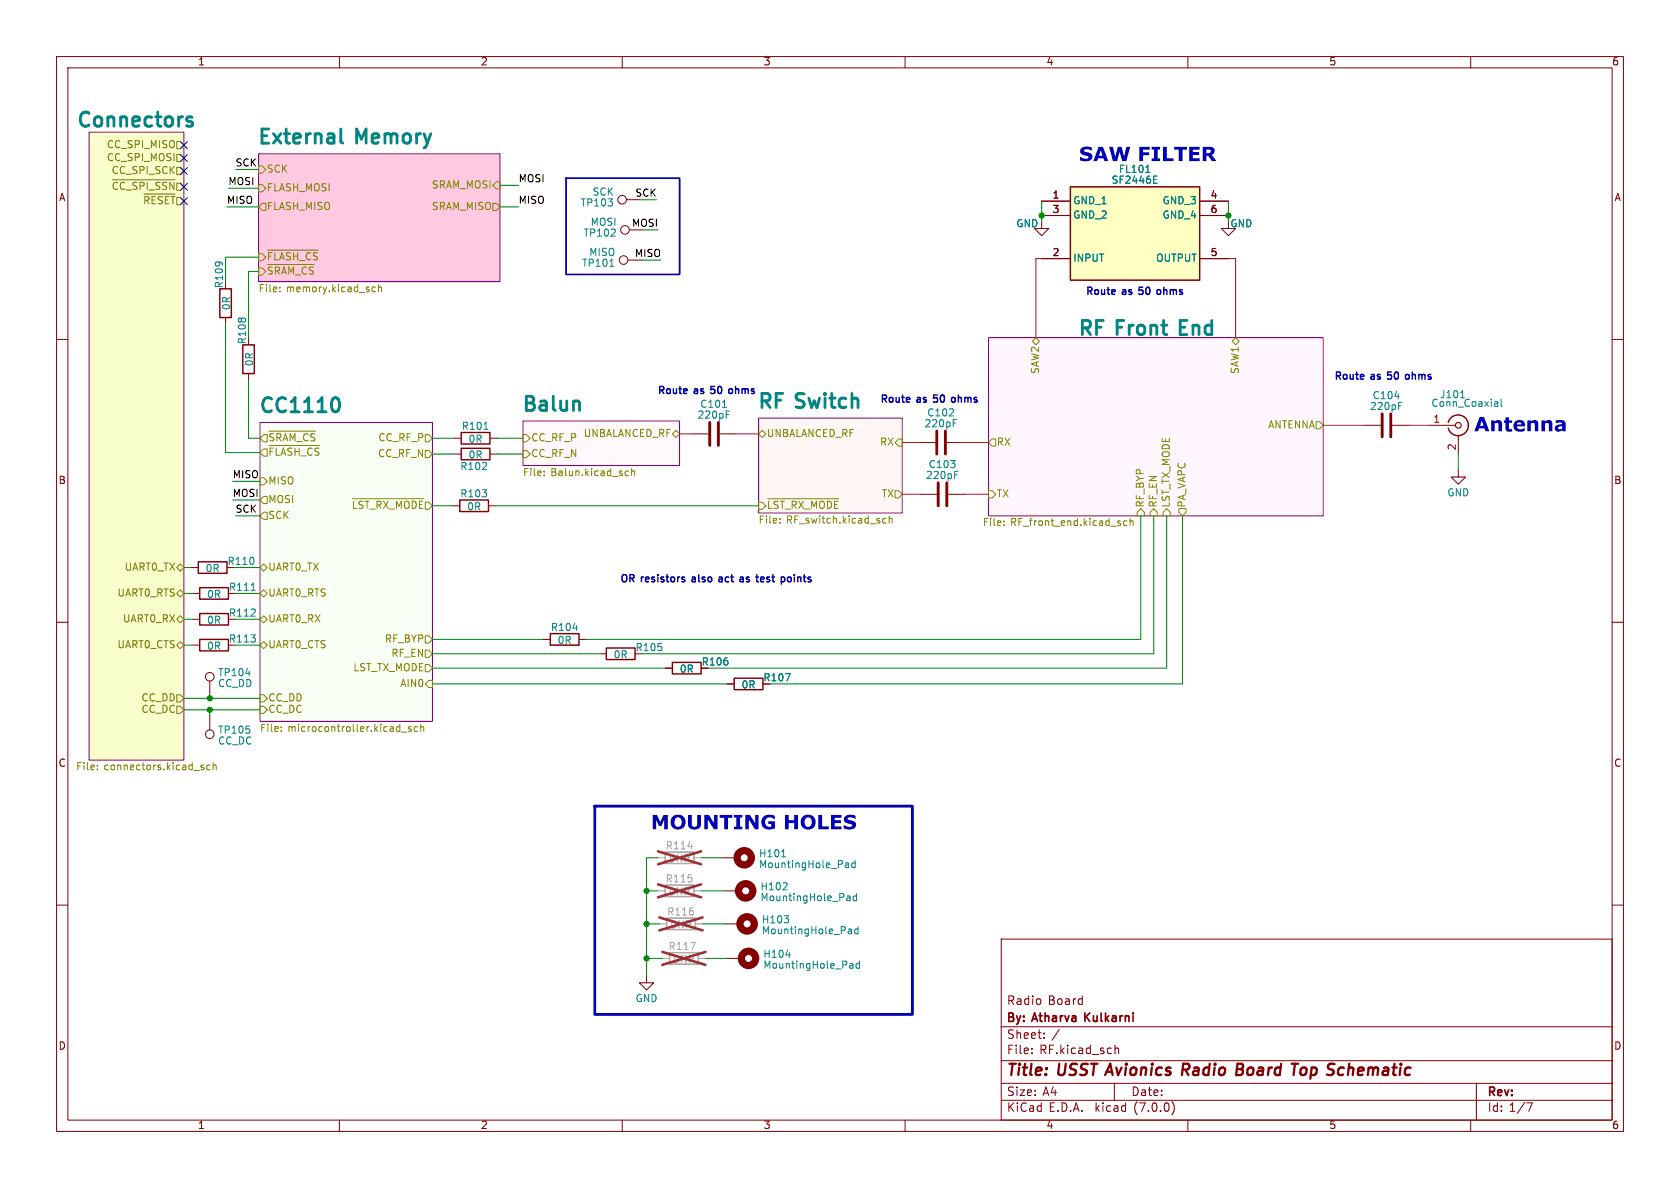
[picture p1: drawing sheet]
<svg xmlns="http://www.w3.org/2000/svg" width="297mm" height="210mm" viewBox="0 0 297 210" stroke-linecap="round" stroke-linejoin="round" font-family="sans-serif">
<g fill="none" stroke="#840000" stroke-width=".18">
<path d="M10 10h277v190h-277zM12 12h273v186h-273zM60 10v2M110 10v2M160 10v2M210 10v2M260 10v2M110.7 35.3h2.6M184.1 39.1v1.3h1.3l-1.3 1.3-1.2-1.3h1.2M184.1 35.6h5.1M184.1 38.1h5.1M212.1 35.6h5.1"/>
<path d="M212.1 38.1h5.1M217.2 39.1v1.3h1.2l-1.2 1.3-1.3-1.3h1.3M10 60h2M39.9 56.1v1.3M111 46h2.5M184.1 45.7h5.1M212.1 45.7h5.1M285 60h2M43.9 66v1.3M80.3 77.5h1.2M86.6 77.5h1.3M122.4 76.7h2.8"/>
<path d="M127.3 76.7h2.7M162.6 78.2h2.8M167.4 78.2h2.8M241.3 75.2h2.8M246.1 75.2h2.8M252.7 75.2h4.6M257.8 77v3.3M80 89.4h1.3M80.3 80.3h1.2M86.4 89.4h1.2M86.6 80.3h1.3M162.8 87.4h2.8"/>
<path d="M167.6 87.4h2.8M257.8 83.1v1.2h1.3l-1.3 1.3-1.3-1.3h1.3M10 110h2M33.8 100.3h1.3M34 114h1.3M34 109.5h1.3M34 104.9h1.3M96 113h1.3M102.4 113h1.2M105.9 115.6h1.3M117.6 118.1h1.3M285 110h2"/>
<path d="M37.1 120.4v2.5M37.1 126.5v2.5M128.5 120.9h1.3M10 160h2M127.8 151.6h2.5M128 157.5h2.6M285 160h2M114.3 172.5v1.2h1.3l-1.3 1.3-1.3-1.3h1.3M128.3 163.3h2.5M128.5 169.4h2.6M177 166h108v32h-108zM60 198v2"/>
<path d="M110 198v2M160 198v2M177 194.5h108M177 191.5h108M177 187.5h108M177 181.5h108M182.4 186.1v.2M182.4 185.3v.2M184.6 183.4v.2M184.6 182.6v.2M197 191.5v3M197.1 184.8v1.5"/>
<path d="M197.1 185.4l.2-.1h.4l.1 1M207.2 194.7a1.72 1.72 0 0 1 0 2.3M210 198v2M260 198v2M261 191.5v6.5M269.9 195h1l-.6 1.5"/>
<circle cx="110" cy="35.3" r=".76"/>
<circle cx="110.2" cy="46" r=".76"/>
<circle cx="110.5" cy="40.6" r=".76"/>
<circle cx="37.1" cy="119.6" r=".76"/>
<circle cx="37.1" cy="129.8" r=".76"/>
</g>
<path d="M209.1 189.1h.7M210 188h-.8l-.3 2M218.7 189h.6M218.8 188h.6l.3 .2M219.3 189l.4 .2M219.7 189.7l-.4 .3h-.8M219.8 188.6l-.5 .4M230.4 188.7l-.5 .4v.6l.1 .2 .5 .1" fill="none" stroke="#840000" stroke-width=".4"/>
<path d="M174.8 59.7h59.1v31.5h-59.1z" fill="#fff7fd" stroke="#fff7fd" stroke-width=".18"/>
<path d="M45.7 27.2h42.7v22.6h-42.7z" fill="#ffcae1" stroke="#ffcae1" stroke-width=".18"/>
<path d="M134.1 73.9h25.4v16.8h-25.4z" fill="#fff7f5" stroke="#fff7f5" stroke-width=".18"/>
<path d="M92.5 74.4h27.6v7.9h-27.6z" fill="#fff9fe" stroke="#fff9fe" stroke-width=".18"/>
<path d="M46 74.7h30.5v52.8h-30.5z" fill="#f8fff5" stroke="#f8fff5" stroke-width=".18"/>
<path d="M15.7 23.4h16.8v111h-16.8z" fill="#f9ffcb" stroke="#f9ffcb" stroke-width=".18"/>
<path d="M15.7 23.4h16.8v111h-16.8zM45.7 27.2h42.7v22.6h-42.7zM174.8 59.7h59.1v31.5h-59.1zM46 74.7h30.5v52.8h-30.5zM92.5 74.4h27.6v7.9h-27.6zM134.1 73.9h25.4v16.8h-25.4z" fill="none" stroke="#840084" stroke-width=".18"/>
<g fill="none" stroke="#848400" stroke-width=".18">
<path d="M19.9 31.8h11M20.8 32.3l-.3-.1-.3 .1-.2 .5M22 32.3l-.2-.1-.3 .1-.2 .5M24.2 32.3l-.5-.1-.2 .4M25.4 34.3h5.5M25.5 32.6l-.1-.3-.6-.1v1.3M25.6 34.8v1.2M26 32.2v1.3M26.9 34.8v1.2M28.3 32.3l-.5-.1-.3 .4M29.2 34.8v1.2M29.5 32.3l-.5-.1-.2 .4"/>
<path d="M30.6 34.8v1.2M30.7 32.2v1.3l-.7-1.3v1.3M31.2 25h.7l.6 .7-.6 .6h-.7zM31.2 27.3h.7l.6 .6-.6 .7h-.7zM31.2 34.9h.7l.6 .7-.6 .6h-.7zM31.2 29.6h.7l.6 .6-.6 .7h-.7zM31.2 32.4h.7l.6 .6-.6 .7h-.7zM45.7 29.3h.7l.6 .7-.6 .6h-.7zM45.7 32.6h.7l.6 .7-.6 .6h-.7zM46.4 35.9h.6v1.3h-.6l-.7-.6zM87.1 35.9h.7l.6 .7-.6 .6h-.7zM87.8 32.1h.6v1.3h-.6l-.7-.6z"/>
<path d="M45.7 44.8h.7l.6 .7-.6 .6h-.7zM45.7 47.4h.7l.6 .6-.6 .6h-.7zM47.3 44.2h8.9M47.3 46.8h8.2M48.1 44.7h-.6v1.2M48.6 44.7v1.2M48.7 47.2v1.3M49.4 45.9l.4-1.2 .5 1.2M49.5 51.5v.1M49.5 50.8v.1M49.8 48.5l.4-1.3 .4 1.3M51.1 48.5v-1.3l.4 .9 .4-.9v1.3"/>
<path d="M51.4 44.7h-.5l-.3 .3M51.9 44.7v1.2M52.6 44.7v1.2M54.9 44.8l-.2-.1h-.3l-.3 .5M56.1 44.7h-.5l-.2 .3M65.9 51.5h.5M65.9 50.8h.5M66.9 50.9l.2-.2 .3 .1 .1 .8M66.9 50.3v1.3M183.1 59.7l.7 .6-.7 .7-.6-.7zM218.4 59.7l.7 .6-.7 .7-.6-.7zM46.6 76.8h.6v1.3h-.6l-.6-.6z"/>
<path d="M46.6 79.4h.6v1.2h-.6l-.6-.6zM47.6 76.2h8.2M47.6 78.8h8.9M47.7 79.2v1.3M48.4 76.7h-.5l-.2 .3M48.8 79.2v1.3M49.7 77.1l-.1-.4h-.7v1.2M50 77.9l.5-1.2 .4 1.2M51.3 77.9v-1.2l.4 .9 .5-.9v1.2M52.2 79.2v1.3M52.9 79.2v1.3M54.4 76.8l-.2-.1h-.3l-.2 .5"/>
<path d="M55.7 76.7h-.5l-.3 .3M75.2 79.6h.6l.7 .7-.7 .6h-.6zM75.2 76.8h.6l.7 .7-.7 .6h-.6zM92.5 76.8h.6l.6 .7-.6 .6h-.6zM92.5 79.6h.6l.6 .7-.6 .6h-.6zM118.9 76.7l.6-.6 .6 .6-.6 .6zM134.1 76.7l.6-.6 .7 .6-.7 .6zM158.9 77.6h.6v1.3h-.6l-.7-.7zM175.4 77.6h.6v1.3h-.6l-.6-.7zM232.7 74.5h.6l.6 .7-.6 .6h-.6zM31.9 99.7l.6 .6-.6 .7-.7-.7zM46 84.5h.6l.6 .6-.6 .6h-.6z"/>
<path d="M46 88.4l.6-.6h.6v1.2h-.6zM46.6 90.6h.6v1.2h-.6l-.6-.6zM49.7 80.5l.4-1.3 .4 1.3M62.3 88.2h12.6M62.5 88.6v1.3M64.2 88.7l-.5-.1-.3 .4M64.5 88.6h.8M64.9 88.6v1.3M67.4 89l-.1-.3-.7-.1v1.3M67.8 88.6l.8 1.3M68.6 88.6l-.8 1.3M70.1 89.9v-1.3l.4 .9 .4-.9v1.3"/>
<path d="M71.5 89a.42 .42 0 0 1 .4-.4 .42 .42 0 0 1 .4 .4M73.6 89.1l-.2-.4-.5-.1v1.3M74.8 88.6h-.7v1.3M75.2 88.8h.6l.7 .6-.7 .6h-.6zM96.2 84v.1M96.2 83.3v.1M110.8 83.2l.3 .1M111.1 84l-.3 .1M111.7 83.4l.1-.2 .3 .1 .1 .8M111.7 82.8v1.3M134.1 88.8h.6l.7 .6-.7 .6h-.6zM135.7 88.2h12.6"/>
<path d="M135.9 88.6v1.3M137.6 88.7l-.5-.1-.3 .4M137.9 92.4v.1M137.9 88.6h.8M138.3 88.6v1.3M140.8 89l-.1-.3-.7-.1v1.3M141.2 88.6l.8 1.3M142 88.6l-.8 1.3M143.5 89.9v-1.3l.4 .9 .4-.9v1.3M144.9 89a.42 .42 0 0 1 .4-.4 .42 .42 0 0 1 .4 .4M147 89.1l-.2-.4-.5-.1v1.3M148.2 88.6h-.7v1.3"/>
<path d="M156.2 92.4h.4M156.2 91.7h.4M157.2 91.7l.2-.1 .3 .1v.8M157.2 91.2v1.3M158.2 86.7h.7l.6 .7-.6 .6h-.7zM174.8 86.7h.6l.6 .7-.6 .6h-.6zM177.5 92.8v.1M177.5 92.1v.1M199.2 92.1h-.3l-.3 .2 .1 .5h.5M199.8 92.2l.2-.1h.3v.8M199.8 91.6v1.3M201.7 89.9l.6 .7v.6h-1.3v-.6z"/>
<path d="M204 89.9l.6 .7v.6h-1.3v-.6zM206.2 89.9l.7 .7v.6h-1.3v-.6zM208.4 89.9h1.3v.7l-.7 .6-.6-.6zM31.9 108.8l.6 .7-.6 .6-.7-.6zM31.9 113.4l.6 .6-.6 .7-.7-.7zM31.9 104.3l.6 .6-.6 .6-.7-.6zM46 100.3l.6-.6 .6 .6-.6 .7zM46 104.9l.6-.6 .6 .6-.6 .6zM46 109.5l.6-.7 .6 .7-.6 .6zM46 114l.6-.6 .6 .6-.6 .7zM75.2 117.5h.6l.7 .6-.7 .6h-.6zM75.2 112.4h.6l.7 .6-.7 .7h-.6z"/>
<path d="M75.2 114.9h.6l.7 .7-.7 .6h-.6zM17.2 136v.1M17.2 135.3v.1M31.2 122.8h.7l.6 .6-.6 .7h-.7zM31.2 124.8h.7l.6 .7-.6 .6h-.7zM35.9 135.7l.2 .1-.2 .3M35.9 135.2l.1 .1M37.1 135.3l-.3-.1-.3 .3 .2 .5h.4M37.7 135.4l.2-.2 .3 .1v.8M37.7 134.8v1.3M46 122.8h.6l.6 .6-.6 .7h-.6zM46 124.8h.6l.6 .7-.6 .6h-.6z"/>
<path d="M49.7 129.2v.1M49.7 128.5v.1M71 129.4h1M72.7 128.5h-.3l-.2 .1 .1 .2 .4 .1v.3h-.5M73.8 128.5h-.3l-.3 .2 .1 .5h.5M74.4 128.6l.2-.1h.3v.8M74.4 128v1.3M75.2 120.9l.6-.6h.7v1.2h-.7z"/>
</g>
<path d="M60.4 25.2l.2 .1M59.8 70.5a2.11 2.11 0 0 1 0 2.1" fill="none" stroke="#008484" stroke-width=".5"/>
<g fill="none" stroke="#840000" stroke-width=".25">
<path d="M189.2 33h22.9v16.5h-22.9zM38.9 51.1h2v5h-2zM42.9 61h2.1v5h-2.1zM81.5 76.5h5.1v2h-5.1zM81.5 79.2h5.1v2.1h-5.1zM256 74.7a1.81 1.81 0 0 1 2.8-1 1.81 1.81 0 0 1 0 3 1.81 1.81 0 0 1-2.8-1M35.1 99.3h5v2h-5zM81.3 88.4h5.1v2h-5.1zM35.3 113h5.1v2.1h-5.1zM35.3 108.5h5.1v2h-5.1zM35.3 103.9h5.1v2h-5.1zM97.3 112h5.1v2h-5.1z"/>
<path d="M107.2 114.6h5.1v2h-5.1zM118.9 117.1h5.1v2h-5.1zM129.8 119.9h5.1v2h-5.1z"/>
</g>
<path d="M117.6 150.6h5.1v2.1h-5.1zM117.6 156.5h5.1v2h-5.1zM117.9 162.3h5v2h-5zM118.4 168.4h5v2h-5z" fill="none" stroke="#a1a1a1" stroke-width=".25"/>
<path d="M116.3 151.6h1.3M116.3 157.5h1.3M122.7 151.6h1.3M122.7 157.5h1.3M116.6 163.3h1.3M117.1 169.4h1.3M122.9 163.3h1.3M123.4 169.4h1.3" fill="none" stroke="#a1a1a1" stroke-width=".18"/>
<path d="M116.3 150.5l7.7 2.3M116.3 156.3l7.7 2.3M124 150.5l-7.7 2.3M124 156.3l-7.7 2.3M116.6 162.2l7.6 2.3M117.1 168.3l7.6 2.3M124.2 162.2l-7.6 2.3M124.7 168.3l-7.6 2.3" fill="none" stroke="#9d3333" stroke-width=".46"/>
<circle cx="257.8" cy="75.2" r=".51" fill="none" stroke="#840000" stroke-width=".2"/>
<g fill="none" stroke="#008484" stroke-width=".18">
<path d="M202.6 30.5h.7M204 31.7h.4M204 32.4h.6M204 31.1h.6M107.8 47.1h.7M85.6 75.9h.7M127.7 72h.7M128.4 72.7h.6M168.5 74.2h.6M247.3 71.1h.6M264.4 71h.2l.2 .2v.6M264.8 71.8h-.4"/>
<path d="M264.8 71.3l-.4 .1M265.4 70.6v1.1l.2 .1M168.8 83.3h.6M44.4 104.4h.7M138.2 151.5h.7M138.4 157.3h.8M139.1 156.2v.4M149.6 152.5h.2l.2 .2v.7M149.9 158.4h.2l.2 .2v.6M150 153.3l-.4 .1M150 152.8l-.4 .1M150.3 159.2h-.4"/>
<path d="M150.3 158.7h-.4M151.2 152.6l-.4-.1-.2 .3 .1 .5h.5M151.2 152.1v1.3M151.4 158.4h-.3l-.3 .2 .1 .6h.5M151.4 158v1.2M138.9 168.8h.8M150.1 164.2h.3l.1 .2v.7M150.4 170.3h.2l.2 .2v.7M150.5 165l-.4 .1M150.5 164.5l-.4 .1M150.8 171.1l-.4 .1M150.8 170.6l-.4 .1"/>
<path d="M151.7 164.3l-.4-.1-.2 .3 .1 .5h.5M151.7 163.8v1.3M151.9 170.4l-.3-.1-.3 .3 .2 .5h.4M151.9 169.9v1.3"/>
</g>
<g fill="none" stroke="#840000" stroke-width="1.3">
<circle cx="131.6" cy="151.6" r="1.27"/>
<circle cx="131.8" cy="157.5" r="1.27"/>
<circle cx="132.1" cy="163.3" r="1.27"/>
<circle cx="132.3" cy="169.4" r="1.27"/>
</g>
<path d="M125.5 74.7v4M127 74.7v4M165.6 76.2v4.1M167.1 76.2v4.1M244.3 73.2v4M245.9 73.2v4M165.9 85.3v4.1M167.4 85.3v4.1" fill="none" stroke="#840000" stroke-width=".51"/>
<path d="M189.2 33h22.9v16.5h-22.9z" fill="#ffffc2" stroke="#ffffc2" stroke-width=".18"/>
<path d="M205 51.2l-.3 .1-.2 .1 .1 .5 .4 .1M129.3 68.7l-.3 .1-.2 .2 .1 .5 .4 .1" fill="none" stroke="#0000c2" stroke-width=".25"/>
<path d="M275 74.3h1l.6 .2 .2 .3v1.4h-.6v-.2l-.8 .3-.4-.2-.1-.5h.6l.2 .3 .5-.2v-.4l-.6 .1-.1 .2h-.6l.2-.4 .8-.2a.2 .2 0 0 0 .3-.2 .21 .21 0 0 0-.4-.1l-.8 .1z" fill="#0000c2"/>
<path d="M168.6 70.3h-.3l-.1 .2 .1 .5 .3 .1M248.9 66.2h-.3l-.1 .2v.5l.4 .1M127.5 102l-.4 .1M127.6 102.4h-.3l-.2 .1v.3h.5M131 102h.2l.2 .2v.6M131.4 102.8h-.4M131.4 102.3l-.4 .1M134.5 102.8h.4M134.9 102l-.4 .1M135.1 102.3l-.6 .1M139.6 102l-.3 .1-.1 .1 .1 .5 .3 .1" fill="none" stroke="#0000c2" stroke-width=".25"/>
<g fill="#0000c2">
<path d="M212.6 25.9l1.5 .1 .5 .2 .1 .3v.4l-.5 .5 .9 1.1h-.8l-.7-1h-.3v1h-.7v-2.1h.7v.7l.6-.1 .2-.3-.3-.3h-1.2z"/>
<path d="M134.9 144.4l.4-.3 .5-.1 1.2 .2v.6l-.7-.3h-.5l-.4 .3-.1 .5 .3 .7 .7 .2v-.5h-.5v-.5h1.2v1.2l-1.2 .2-.9-.3-.2-.4-.1-.6 .1-.5z"/>
</g>
<path d="M100.1 31.5h20v17h-20z" fill="none" stroke="#0000c2" stroke-width=".3"/>
<path d="M105.2 142.5h56.1v36.8h-56.1z" fill="none" stroke="#0000c2" stroke-width=".5"/>
<g fill="none" stroke="#008400" stroke-width=".18">
<path d="M40.1 36.6h5.6M40.4 33.3h5.3M41.7 30h4M88.4 32.8h3.3M88.4 36.6h3.3M184.1 35.6v3.5M217.2 35.6v3.5M39.9 57.4v22.6h6.1M45.7 45.5h-5.8v4.3M45.7 48h-1.8v11.7M113.5 46h3.3M43.9 67.3v10.2h2.1"/>
<path d="M76.5 77.5h3.8M87.9 77.5h4.6M41.1 88.4h4.9M41.1 85.1h4.9M41.7 91.2h4.3M76.5 89.4h3.5M76.5 80.3h3.8M87.6 89.4h46.5M87.9 80.3h4.6M201.7 91.2v21.8h-98.1M204 91.2v24.4h-90.5M206.2 91.2v26.9h-81"/>
<path d="M209 91.2v29.7h-72.9M257.8 80.3v2.8M32.5 114h1.5M32.5 100.3h1.3M32.5 109.5h1.5M32.5 104.9h1.5M41.4 100.3h4.6M41.7 114h4.3M41.7 109.5h4.3M41.7 104.9h4.3M76.5 118.1h41.1M76.5 115.6h29.4"/>
<path d="M76.5 113h19.5M32.5 125.5h13.5M32.5 123.4h13.5M37.1 122.9v.5M37.1 125.5v1M76.5 120.9h52M114.3 157.5h2M116.3 151.6h-2v20.9M124 157.5h4M124 151.6h3.8M114.3 169.4h2.8M114.3 163.3h2.3"/>
<path d="M124.2 163.3h4.1M124.7 169.4h3.8"/>
</g>
<path d="M120.1 76.7h2.3M130 76.7h4.1" fill="none" stroke="#ff001a" stroke-width=".18"/>
<path d="M184.1 45.7h-1v14M217.2 45.7h1.2v14" fill="none" stroke="#ff0518" stroke-width=".18"/>
<path d="M159.5 78.2h3.1M170.2 78.2h4.6M233.9 75.2h7.4M248.9 75.2h3.8M159.5 87.4h3.3M170.4 87.4h4.4" fill="none" stroke="#ff0013" stroke-width=".18"/>
<path d="M31.9 32.4l1.2 1.2M31.9 35l1.2 1.2M31.9 25l1.2 1.3M31.9 27.3l1.2 1.2M31.9 29.6l1.2 1.2M33.1 32.4l-1.2 1.2M33.1 35l-1.2 1.2M33.1 25l-1.2 1.3M33.1 27.3l-1.2 1.2M33.1 29.6l-1.2 1.2" fill="none" stroke="#000084" stroke-width=".18"/>
<path d="M202.6 30.5h.7M204 31.7h.4M204 32.4h.6M204 31.1h.6" fill="none" stroke="#008484" stroke-width=".18"/>
<path d="M184.1 35.6h5.1M184.1 38.1h5.1M212.1 35.6h5.1M212.1 38.1h5.1M184.1 45.7h5.1M212.1 45.7h5.1M117.6 118.1h1.3M128.5 120.9h1.3" fill="none" stroke="#840000" stroke-width=".18"/>
<g fill="#008400" stroke="#008400" stroke-width=".18">
<circle cx="217.2" cy="38.1" r=".46"/>
<circle cx="184.1" cy="38.1" r=".46"/>
<circle cx="37.1" cy="123.4" r=".46"/>
<circle cx="37.1" cy="125.5" r=".46"/>
<circle cx="114.3" cy="169.4" r=".46"/>
<circle cx="114.3" cy="163.3" r=".46"/>
<circle cx="114.3" cy="157.5" r=".46"/>
</g>
<g font-size="3.5" fill="#008484">
<text x="13.7" y="22.9">Connectors</text>
<text x="45.7" y="25.9">External</text>
<text x="63.2" y="25.9">Memory</text>
<text x="190.8" y="59.7">RF Front</text>
<text x="209.5" y="59.7">End</text>
<text x="46" y="73.3">CC1110</text>
<text x="92.5" y="73.1">Balun</text>
<text x="134.1" y="72.6">RF Switch</text>
</g>
<g font-size="3.5" fill="#0000c2">
<text x="190.8" y="28.9">SAW FILTER</text>
<text x="260.6" y="76.7">Antenna</text>
<text x="115.1" y="147">MOUNTING</text>
<text x="138.4" y="147">HOLES</text>
</g>
<g font-size="2.8" fill="#840000">
<text x="178" y="190.8">Title:</text>
<text x="187.1" y="190.8">USST Avionics</text>
<text x="210.3" y="190.8">Radio</text>
<text x="220.4" y="190.8">Board</text>
<text x="230.9" y="190.8">Top Schematic</text>
</g>
<g font-size="2.1" fill="#840000">
<text x="178" y="177.9">Radio</text>
<text x="185.3" y="177.9">Board</text>
<text x="178" y="183.9">Sheet:</text>
<text x="178" y="181.1">By: Atharva</text>
<text x="185.9" y="183.9">/</text>
<text x="192.3" y="181.1">Kulkarni</text>
<text x="178" y="186.6">File:</text>
<text x="183.8" y="186.6">RF.kicad_sch</text>
<text x="178" y="196.8">KiCad</text>
<text x="178" y="194">Size:</text>
<text x="184.3" y="194">A4</text>
<text x="185.4" y="196.8">E.D.A.</text>
<text x="193.7" y="196.8">kicad</text>
<text x="200" y="194">Date:</text>
<text x="200.6" y="196.8">(7.0.0)</text>
<text x="263" y="194.2">Rev:</text>
<text x="263" y="196.8">Id: 1/7</text>
</g>
<g font-size="1.8" fill="#840000">
<text x="35" y="11.8">1</text>
<text x="85" y="11.8">2</text>
<text x="135" y="11.8">3</text>
<text x="185" y="11.8">4</text>
<text x="235" y="11.8">5</text>
<text x="285" y="11.8">6</text>
<text x="10.4" y="35.8">A</text>
<text x="186" y="35.3">1</text>
<text x="214" y="35.3">4</text>
<text x="285.4" y="35.8">A</text>
<text x="186" y="37.8">3</text>
<text x="214" y="37.8">6</text>
<text x="186" y="45.5">2</text>
<text x="214" y="45.5">5</text>
<text x="253.3" y="74.9">1</text>
<text x="257.6" y="79.7" transform="rotate(-90 257.6 79.7)">2</text>
<text x="10.3" y="85.8">B</text>
<text x="285.3" y="85.8">B</text>
<text x="124" y="117.9">R106</text>
<text x="134.9" y="120.7">R107</text>
<text x="10.3" y="135.8">C</text>
<text x="285.3" y="135.8">C</text>
<text x="10.3" y="185.8">D</text>
<text x="285.3" y="185.8">D</text>
<text x="35" y="199.8">1</text>
<text x="85" y="199.8">2</text>
<text x="135" y="199.8">3</text>
<text x="185" y="199.8">4</text>
<text x="235" y="199.8">5</text>
<text x="285" y="199.8">6</text>
</g>
<g font-size="1.8" fill="#848400">
<text x="18.8" y="26.5">CC_SPI_MISO</text>
<text x="18.8" y="28.8">CC_SPI_MOSI</text>
<text x="19.6" y="31.1">CC_SPI_SCK</text>
<text x="19.6" y="34.5">~{CC_SPI_SSN}</text>
<text x="47.2" y="30.8">SCK</text>
<text x="47.2" y="34.1">FLASH_MOSI</text>
<text x="76.2" y="33.6">SRAM_MOSI</text>
<text x="25.2" y="37">~{RESET}</text>
<text x="47.2" y="37.4">FLASH_MISO</text>
<text x="76.2" y="37.4">SRAM_MISO</text>
<text x="47.2" y="46.9">~{FLASH_CS}</text>
<text x="45.7" y="52">File:</text>
<text x="47.2" y="49.4">~{SRAM_CS}</text>
<text x="50.7" y="52">memory.kicad_sch</text>
<text x="184" y="66.2" transform="rotate(-90 184 66.2)">SAW2</text>
<text x="219.3" y="66.2" transform="rotate(-90 219.3 66.2)">SAW1</text>
<text x="103.1" y="77.5">UNBALANCED_RF</text>
<text x="135.6" y="77.5">UNBALANCED_RF</text>
<text x="224.1" y="76">ANTENNA</text>
<text x="47.4" y="78.9">~{SRAM_CS}</text>
<text x="47.4" y="81.4">~{FLASH_CS}</text>
<text x="66.7" y="81.1">CC_RF_N</text>
<text x="66.8" y="78.3">CC_RF_P</text>
<text x="93.9" y="78.3">CC_RF_P</text>
<text x="93.9" y="81.1">CC_RF_N</text>
<text x="155.4" y="79.1">RX</text>
<text x="176.2" y="79.1">RX</text>
<text x="47.4" y="85.9">MISO</text>
<text x="47.4" y="89.2">MOSI</text>
<text x="92.5" y="84.5">File:</text>
<text x="97.4" y="84.5">Balun.kicad_sch</text>
<text x="155.7" y="88.2">TX</text>
<text x="176.2" y="88.2">TX</text>
<text x="202.5" y="89.7" transform="rotate(-90 202.5 89.7)">RF_BYP</text>
<text x="204.8" y="89.7" transform="rotate(-90 204.8 89.7)">RF_EN</text>
<text x="207.1" y="89.7" transform="rotate(-90 207.1 89.7)">LST_TX_MODE</text>
<text x="209.9" y="89.7" transform="rotate(-90 209.9 89.7)">PA_VAPC</text>
<text x="47.4" y="92">SCK</text>
<text x="62" y="90.8">~{LST_RX_MODE}</text>
<text x="134.1" y="92.9">File:</text>
<text x="135.6" y="90.8">~{LST_RX_MODE}</text>
<text x="139.1" y="92.9">RF_switch.kicad_sch</text>
<text x="173.7" y="93.3">File:</text>
<text x="178.7" y="93.3">RF_front_end.kicad_sch</text>
<text x="21.9" y="101.2">UART0_TX</text>
<text x="47.4" y="101.2">UART0_TX</text>
<text x="20.6" y="105.7">UART0_RTS</text>
<text x="47.4" y="105.7">UART0_RTS</text>
<text x="21.6" y="110.3">UART0_RX</text>
<text x="47.4" y="110.3">UART0_RX</text>
<text x="67.9" y="113.9">RF_BYP</text>
<text x="20.6" y="114.9">UART0_CTS</text>
<text x="47.4" y="114.9">UART0_CTS</text>
<text x="62.3" y="118.9">LST_TX_MODE</text>
<text x="69.1" y="116.4">RF_EN</text>
<text x="24.9" y="124.3">CC_DD</text>
<text x="47.4" y="124.3">CC_DD</text>
<text x="70.6" y="121.7">AIN0</text>
<text x="24.9" y="126.3">CC_DC</text>
<text x="46" y="129.7">File:</text>
<text x="47.4" y="126.3">CC_DC</text>
<text x="50.9" y="129.7">microcontroller.kicad_sch</text>
<text x="13.5" y="136.5">File:</text>
<text x="18.4" y="136.5">connectors.kicad_sch</text>
</g>
<g font-size="1.8">
<text x="41.7" y="29.6">SCK</text>
<text x="40.4" y="32.9">MOSI</text>
<text x="91.7" y="32.4">MOSI</text>
<text x="40.1" y="36.2">MISO</text>
<text x="91.7" y="36.2">MISO</text>
<text x="112.1" y="45.6">MISO</text>
<text x="41.1" y="84.7">MISO</text>
<text x="41.1" y="88">MOSI</text>
<text x="41.7" y="90.8">SCK</text>
</g>
<g font-size="1.8" fill="#008484">
<text x="104.7" y="34.9">SCK</text>
<text x="196.5" y="32.8">SF2446E</text>
<text x="197.7" y="30.8">FL101</text>
<text x="102.6" y="36.8">TP103</text>
<text x="104.4" y="40.2">MOSI</text>
<text x="179.6" y="40.4">GND</text>
<text x="189.7" y="36.4">GND_1</text>
<text x="189.7" y="38.9">GND_2</text>
<text x="205.4" y="36.4">GND_3</text>
<text x="205.4" y="38.9">GND_4</text>
<text x="217.5" y="40.4">GND</text>
<text x="102.8" y="47.4">TP101</text>
<text x="103.1" y="42.1">TP102</text>
<text x="104.1" y="45.5">MISO</text>
<text x="189.7" y="46.5">INPUT</text>
<text x="204.3" y="46.5">OUTPUT</text>
<text x="39.7" y="51" transform="rotate(-90 39.7 51)">R109</text>
<text x="41" y="54.9" transform="rotate(-90 41 54.9)">0R</text>
<text x="43.8" y="60.9" transform="rotate(-90 43.8 60.9)">R108</text>
<text x="45" y="64.8" transform="rotate(-90 45 64.8)">0R</text>
<text x="242.6" y="70.8">C104</text>
<text x="254.5" y="70.7">J101</text>
<text x="81.6" y="76.3">R101</text>
<text x="123.2" y="74.3">220pF</text>
<text x="123.7" y="72.4">C101</text>
<text x="163.4" y="75.8">220pF</text>
<text x="163.9" y="73.9">C102</text>
<text x="242.1" y="72.8">220pF</text>
<text x="253" y="72.2">Conn_Coaxial</text>
<text x="81.3" y="83.4">R102</text>
<text x="82.8" y="78.5">0R</text>
<text x="82.8" y="81.3">0R</text>
<text x="164.1" y="83">C103</text>
<text x="81.3" y="88.2">R103</text>
<text x="163.6" y="85">220pF</text>
<text x="255.8" y="88">GND</text>
<text x="82.5" y="90.5">0R</text>
<text x="36.3" y="101.4">0R</text>
<text x="40.2" y="100.1">R110</text>
<text x="36.5" y="106">0R</text>
<text x="40.4" y="104.7">R111</text>
<text x="36.5" y="110.6">0R</text>
<text x="40.4" y="113.9">R113</text>
<text x="40.4" y="109.3">R112</text>
<text x="97.3" y="111.8">R104</text>
<text x="36.5" y="115.1">0R</text>
<text x="38.5" y="119.8">TP104</text>
<text x="98.5" y="114.1">0R</text>
<text x="108.4" y="116.6">0R</text>
<text x="112.3" y="115.4">R105</text>
<text x="120.1" y="119.2">0R</text>
<text x="38.5" y="121.7">CC_DD</text>
<text x="131" y="122">0R</text>
<text x="38.5" y="130">TP105</text>
<text x="38.5" y="131.9">CC_DC</text>
<text x="134.1" y="151.8">H101</text>
<text x="134.1" y="153.7">MountingHole_Pad</text>
<text x="134.4" y="157.7">H102</text>
<text x="134.4" y="159.6">MountingHole_Pad</text>
<text x="134.6" y="163.5">H103</text>
<text x="134.6" y="165.4">MountingHole_Pad</text>
<text x="134.9" y="169.6">H104</text>
<text x="134.9" y="171.5">MountingHole_Pad</text>
<text x="112.3" y="177.4">GND</text>
</g>
<g font-size="1.8" fill="#008400">
<text x="112.2" y="35">SCK</text>
<text x="111.6" y="40.3">MOSI</text>
</g>
<g font-size="1.8" fill="#0000c2">
<text x="192" y="52.3">Route</text>
<text x="198.5" y="52.3">as</text>
<text x="201.9" y="52.3">50</text>
<text x="205.4" y="52.3">ohms</text>
<text x="116.3" y="69.9">Route</text>
<text x="122.9" y="69.9">as</text>
<text x="126.2" y="69.9">50</text>
<text x="129.7" y="69.9">ohms</text>
<text x="155.7" y="71.4">Route</text>
<text x="162.2" y="71.4">as</text>
<text x="165.5" y="71.4">50</text>
<text x="169.1" y="71.4">ohms</text>
<text x="236" y="67.3">Route</text>
<text x="242.5" y="67.3">as</text>
<text x="245.8" y="67.3">50</text>
<text x="249.4" y="67.3">ohms</text>
<text x="109.7" y="103.1">OR resistors</text>
<text x="122.8" y="103.1">also</text>
<text x="128" y="103.1">act</text>
<text x="132.1" y="103.1">as</text>
<text x="135.4" y="103.1">test</text>
<text x="140.1" y="103.1">points</text>
</g>
<g font-size="1.8" fill="#a1a1a1">
<text x="117.6" y="150.4">R114</text>
<text x="118.1" y="152.7">DNP</text>
<text x="117.6" y="156.3">R115</text>
<text x="118.1" y="158.6">DNP</text>
<text x="117.9" y="162.1">R116</text>
<text x="118.4" y="164.4">DNP</text>
<text x="118.1" y="168.2">R117</text>
<text x="118.9" y="170.5">DNP</text>
</g>
</svg>
